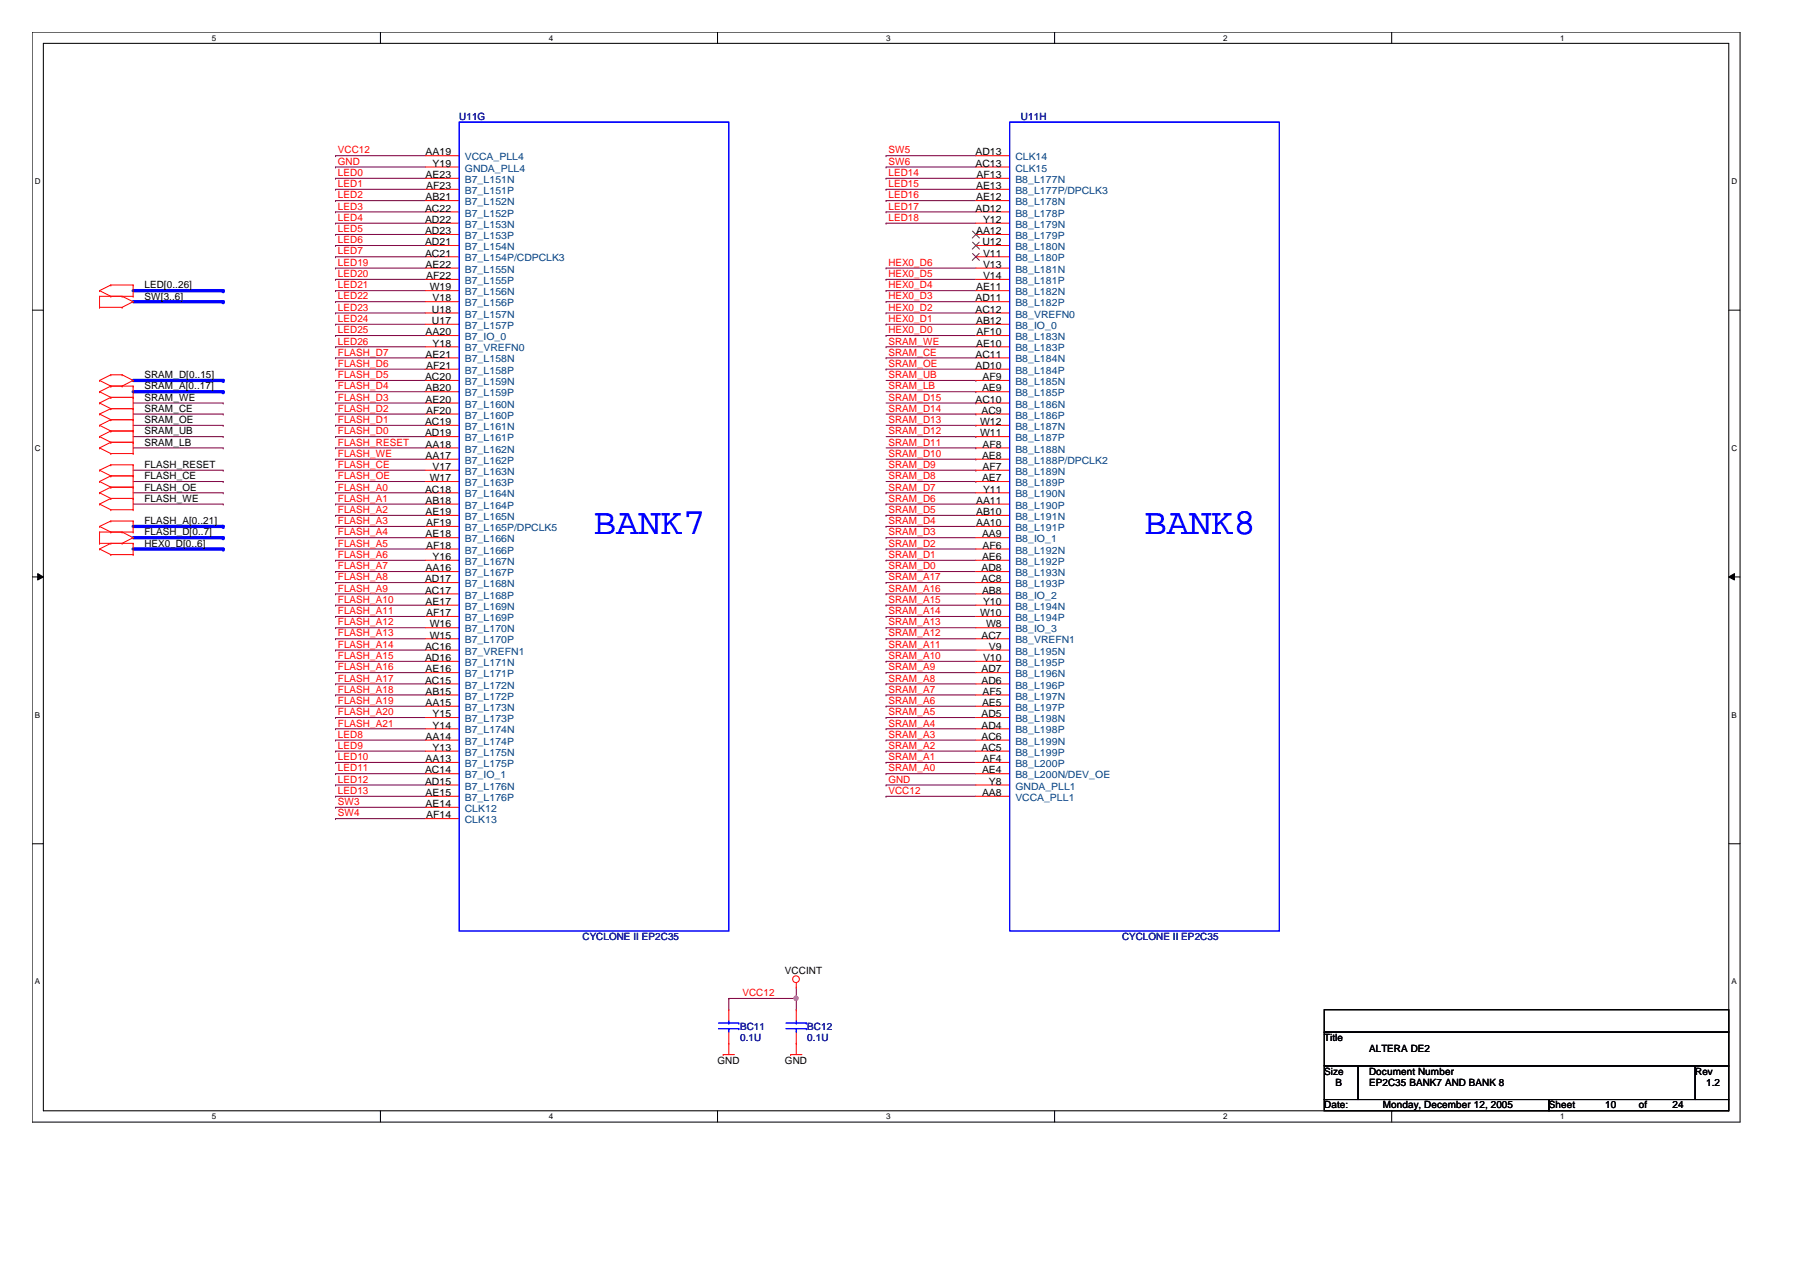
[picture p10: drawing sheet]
<svg xmlns="http://www.w3.org/2000/svg" width="297mm" height="210mm" viewBox="0 0 297 210" stroke-linecap="round" stroke-linejoin="round" font-family="sans-serif">
<path d="M5.3 5.3h281.8v179.9h-281.8zM7.2 7.2h278.1v176.1h-278.1z" fill="none" stroke="#000" stroke-width=".17"/>
<g fill="#fff">
<path d="M35 5.5h.7v1.5h-.7z"/>
<path d="M35 183.5h.7v1.5h-.7z"/>
</g>
<path d="M62.8 5.3v1.9M62.8 183.3v1.9" fill="none" stroke="#000" stroke-width=".17"/>
<g fill="#fff">
<path d="M90.6 5.5h.7v1.5h-.7z"/>
<path d="M90.6 183.5h.7v1.5h-.7z"/>
</g>
<path d="M118.4 5.3v1.9M118.4 183.3v1.9" fill="none" stroke="#000" stroke-width=".17"/>
<g fill="#fff">
<path d="M146.2 5.5h.7v1.5h-.7z"/>
<path d="M146.2 183.5h.7v1.5h-.7z"/>
</g>
<path d="M174 5.3v1.9M174 183.3v1.9" fill="none" stroke="#000" stroke-width=".17"/>
<g fill="#fff">
<path d="M201.8 5.5h.8v1.5h-.8z"/>
<path d="M201.8 183.5h.8v1.5h-.8z"/>
</g>
<path d="M229.7 5.3v1.9M229.7 183.3v1.9" fill="none" stroke="#000" stroke-width=".17"/>
<g fill="#fff">
<path d="M257.5 5.5h.7v1.5h-.7z"/>
<path d="M257.5 183.5h.7v1.5h-.7z"/>
<path d="M5.8 29.2h.9v1.4h-.9z"/>
<path d="M285.7 29.2h1v1.4h-1z"/>
<path d="M5.8 73.2h.9v1.5h-.9z"/>
<path d="M285.7 73.2h1v1.5h-1z"/>
</g>
<path d="M5.3 51.2h1.9M285.3 51.2h1.8" fill="none" stroke="#000" stroke-width=".17"/>
<g fill="#fff">
<path d="M5.8 117.2h.8v1.5h-.8z"/>
<path d="M285.7 117.2h.9v1.5h-.9z"/>
</g>
<path d="M5.3 95.2h1.9M6.2 94.7l1 .5-1 .5zM285.3 95.2l.9-.5v1zM285.3 95.2h1.8" fill="none" stroke="#000" stroke-width=".17"/>
<path d="M6.2 94.7l1 .5-1 .5zM285.3 95.2l.9-.5v1z" fill="#000"/>
<g fill="#fff">
<path d="M5.8 161.2h.8v1.5h-.8z"/>
<path d="M285.7 161.2h.9v1.5h-.9z"/>
</g>
<path d="M5.3 139.2h1.9M285.3 139.2h1.8" fill="none" stroke="#000" stroke-width=".17"/>
<path d="M55.4 25.7h.1M55.4 27.6h.1M55.4 25.7h14.8M55.4 27.6h14.8" fill="none" stroke="#800040" stroke-width=".17"/>
<path d="M22 48h14.8" fill="none" stroke="#00f" stroke-width=".55"/>
<circle cx="36.8" cy="48" r=".28" fill="#00f"/>
<path d="M146.2 25.7h.1M146.2 27.6h.1M146.2 25.7h14.8M146.2 27.6h14.8M55.4 133.2h.1M55.4 135.1h.1M55.4 133.2h14.8M55.4 135.1h14.8M146.2 131.4h.1M146.2 129.5h.1M146.2 131.4h14.8M146.2 129.5h14.8" fill="none" stroke="#800040" stroke-width=".17"/>
<path d="M22 49.8h14.8" fill="none" stroke="#00f" stroke-width=".55"/>
<circle cx="36.8" cy="49.8" r=".28" fill="#00f"/>
<g fill="none" stroke="#800040" stroke-width=".17">
<path d="M55.4 85h.1M55.4 81.3h.1M55.4 83.2h.1M55.4 94.3h.1M55.4 96.1h.1M55.4 99.9h.1M55.4 90.6h.1M55.4 98h.1M55.4 92.5h.1M55.4 88.7h.1M55.4 86.9h.1M55.4 85h14.8"/>
<path d="M55.4 81.3h14.8M55.4 83.2h14.8M55.4 94.3h14.8M55.4 96.1h14.8M55.4 99.9h14.8M55.4 90.6h14.8M55.4 98h14.8M55.4 92.5h14.8M55.4 88.7h14.8M55.4 86.9h14.8M55.4 101.7h.1M55.4 103.6h.1"/>
<path d="M55.4 118.4h.1M55.4 107.3h.1M55.4 112.9h.1M55.4 109.1h.1M55.4 111h.1M55.4 116.5h.1M55.4 114.7h.1M55.4 105.4h.1M55.4 101.7h14.8M55.4 103.6h14.8M55.4 118.4h14.8M55.4 107.3h14.8"/>
<path d="M55.4 112.9h14.8M55.4 109.1h14.8M55.4 111h14.8M55.4 116.5h14.8M55.4 114.7h14.8M55.4 105.4h14.8M55.4 120.3h.1M55.4 120.3h14.8"/>
</g>
<path d="M22 62.8h14.8" fill="none" stroke="#00f" stroke-width=".55"/>
<circle cx="36.8" cy="62.8" r=".28" fill="#00f"/>
<path d="M22 64.6h14.8" fill="none" stroke="#00f" stroke-width=".55"/>
<circle cx="36.8" cy="64.6" r=".28" fill="#00f"/>
<path d="M22 88.7h14.8" fill="none" stroke="#00f" stroke-width=".55"/>
<circle cx="36.8" cy="88.7" r=".28" fill="#00f"/>
<path d="M22 86.9h14.8" fill="none" stroke="#00f" stroke-width=".55"/>
<circle cx="36.8" cy="86.9" r=".28" fill="#00f"/>
<g fill="none" stroke="#800040" stroke-width=".17">
<path d="M22 70.2h14.8M22 68.3h14.8M22 66.5h14.8M22 77.6h14.8M22 79.5h14.8M36.8 70.2h.1M36.8 68.3h.1M36.8 66.5h.1M36.8 77.6h.1M36.8 79.5h.1M22 81.3h14.8M22 83.2h14.8"/>
<path d="M36.8 81.3h.1M36.8 83.2h.1"/>
</g>
<path d="M22 90.6h14.8" fill="none" stroke="#00f" stroke-width=".55"/>
<circle cx="36.8" cy="90.6" r=".28" fill="#00f"/>
<g fill="none" stroke="#800040" stroke-width=".17">
<path d="M55.4 29.4h.1M55.4 35h.1M55.4 33.1h.1M55.4 31.2h.1M55.4 36.8h.1M55.4 38.7h.1M55.4 29.4h14.8M55.4 35h14.8M55.4 33.1h14.8M55.4 31.2h14.8M55.4 36.8h14.8M55.4 38.7h14.8"/>
<path d="M146.2 31.2h.1M146.2 29.4h.1M146.2 35h.1M146.2 36.8h.1M146.2 33.1h.1M146.2 29.4h14.8M146.2 35h14.8M146.2 33.1h14.8M146.2 31.2h14.8M146.2 36.8h14.8M55.4 59.1h.1M55.4 53.5h.1"/>
<path d="M55.4 49.8h.1M55.4 44.2h.1M55.4 51.6h.1M55.4 55.4h.1M55.4 46.1h.1M55.4 48h.1M55.4 57.2h.1M55.4 40.5h.1M55.4 42.4h.1M55.4 44.2h14.8M55.4 49.8h14.8M55.4 53.5h14.8"/>
<path d="M55.4 46.1h14.8M55.4 55.4h14.8M55.4 48h14.8M55.4 51.6h14.8M55.4 59.1h14.8M55.4 57.2h14.8M55.4 40.5h14.8M55.4 42.4h14.8M146.2 44.2h.1M146.2 49.8h.1M146.2 53.5h.1M146.2 46.1h.1"/>
<path d="M146.2 55.4h.1M146.2 48h.1M146.2 51.6h.1M146.2 59.1h.1M146.2 57.2h.1M146.2 44.2h14.8M146.2 49.8h14.8M146.2 53.5h14.8M146.2 46.1h14.8M146.2 55.4h14.8M146.2 48h14.8M146.2 51.6h14.8"/>
<path d="M146.2 59.1h14.8M146.2 57.2h14.8M22 72.1h14.8M22 73.9h14.8M36.8 72.1h.1M36.8 73.9h.1M55.4 60.9h.1M55.4 62.8h.1M55.4 64.6h.1M55.4 66.5h.1M55.4 68.3h.1M55.4 70.2h.1"/>
<path d="M55.4 72.1h.1M55.4 73.9h.1M55.4 77.6h.1M55.4 75.8h.1M55.4 79.5h.1M55.4 72.1h14.8M55.4 73.9h14.8M55.4 75.8h14.8M55.4 79.5h14.8M55.4 60.9h14.8M55.4 77.6h14.8M55.4 70.2h14.8"/>
<path d="M55.4 68.3h14.8M55.4 66.5h14.8M55.4 64.6h14.8M55.4 62.8h14.8M146.2 60.9h.1M146.2 72.1h14.8M146.2 73.9h14.8M146.2 75.8h14.8M146.2 79.5h14.8M146.2 60.9h14.8M146.2 77.6h14.8M146.2 70.2h14.8"/>
<path d="M146.2 68.3h14.8M146.2 66.5h14.8M146.2 64.6h14.8M146.2 62.8h14.8M161 75.8h.1M161 79.5h.1M161 73.9h.1M161 77.6h.1M161 72.1h.1M161 70.2h.1M161 68.3h.1M161 66.5h.1"/>
<path d="M161 64.6h.1M161 62.8h.1M146.2 98h.1M146.2 96.1h.1M146.2 83.2h.1M146.2 90.6h.1M146.2 92.5h.1M146.2 94.3h.1M146.2 86.9h.1M146.2 88.7h.1M146.2 85h.1M146.2 81.3h.1"/>
<path d="M146.2 99.9h.1M146.2 98h14.8M146.2 96.1h14.8M146.2 83.2h14.8M146.2 90.6h14.8M146.2 92.5h14.8M146.2 94.3h14.8M146.2 86.9h14.8M146.2 88.7h14.8M146.2 85h14.8M146.2 81.3h14.8M146.2 99.9h14.8"/>
<path d="M146.2 101.7h.1M146.2 111h.1M146.2 116.5h.1M146.2 105.4h.1M146.2 114.7h.1M146.2 109.1h.1M146.2 118.4h.1M146.2 103.6h.1M146.2 107.3h.1M146.2 112.9h.1M146.2 101.7h14.8M146.2 111h14.8"/>
<path d="M146.2 116.5h14.8M146.2 105.4h14.8M146.2 114.7h14.8M146.2 109.1h14.8M146.2 118.4h14.8M146.2 103.6h14.8M146.2 107.3h14.8M146.2 112.9h14.8M55.4 129.5h.1M55.4 127.7h.1M55.4 125.8h.1M55.4 124h.1"/>
<path d="M55.4 122.1h.1M55.4 131.4h.1M55.4 127.7h14.8M55.4 125.8h14.8M55.4 122.1h14.8M55.4 124h14.8M55.4 129.5h14.8M55.4 131.4h14.8M146.2 127.7h.1M146.2 120.3h.1M146.2 125.8h.1M146.2 122.1h.1"/>
<path d="M146.2 124h.1M146.2 127.7h14.8M146.2 120.3h14.8M146.2 125.8h14.8M146.2 122.1h14.8M146.2 124h14.8M120.3 164.8h.1M120.3 164.8h11.1M131.4 164.8h.1M131.4 162.9v1.9"/>
</g>
<circle cx="131.3" cy="164.7" r=".35" fill="#f0f"/>
<circle cx="131.3" cy="164.7" r=".35" fill="none" stroke="#f0f" stroke-width=".17"/>
<path d="M120.3 166.6h.1M120.3 164.8v1.8M131.4 166.6h.1M131.4 164.8v1.8" fill="none" stroke="#800040" stroke-width=".17"/>
<g fill="none" stroke="#f00" stroke-width=".17">
<path d="M70.2 25.7h5.6M70.2 27.6h5.6M70.2 29.4h5.6M70.2 31.2h5.6M70.2 33.1h5.6M70.2 35h5.6M70.2 36.8h5.6M70.2 38.7h5.6M161 25.7h5.6M161 27.6h5.6M161 29.4h5.6M161 31.2h5.6"/>
<path d="M161 33.1h5.6M161 35h5.6M161 36.8h5.6M161 38.7h5.6M16.4 48h.1M16.4 50.7h.1M16.4 48.9h.1M16.4 48.9h5.6M16.4 48l1.9 .9M16.4 50.7h3.8M16.4 48.9v1.8M18.3 47h.1"/>
<path d="M18.3 48.9h.1M18.3 47l-1.9 1M18.3 47h3.7M20.2 50.7h.1M20.2 48.9h.1M20.2 48.9l1.8 .9M22 47h.1M22 48.9h.1M22 49.8h.1M22 47v1.9M22 49.8l-1.8 .9M70.2 40.5h5.6"/>
<path d="M70.2 42.4h5.6M70.2 44.2h5.6M70.2 46.1h5.6M70.2 48h5.6M70.2 49.8h5.6M70.2 51.6h5.6M70.2 53.5h5.6M70.2 55.4h5.6M70.2 57.2h5.6M70.2 59.1h5.6M161 40.5h5.6M161 42.4h5.6"/>
<path d="M161 44.2h5.6M161 46.1h5.6M161 48h5.6M161 49.8h5.6M161 51.6h5.6M161 53.5h5.6M161 55.4h5.6M161 57.2h5.6M161 59.1h5.6M16.4 62.8h.1M16.4 79.5h.1M16.4 77.6h.1"/>
<path d="M16.4 68.3h.1M16.4 66.5h.1M16.4 64.6h.1M16.4 70.2h.1M16.4 72.1h.1M16.4 73.9h.1M16.4 62.8l1.9 .9M16.4 79.5l1.9 .9M16.4 77.6l1.9 .9M16.4 68.3l1.9 1M16.4 66.5l1.9 .9M16.4 64.6l1.9 1"/>
<path d="M16.4 70.2l1.9 .9M16.4 72.1l1.9 .9M16.4 73.9l1.9 .9M18.3 63.7h.1M18.3 61.8h.1M18.3 78.5h.1M18.3 76.7h.1M18.3 67.4h.1M18.3 69.3h.1M18.3 65.6h.1M18.3 71.1h.1M18.3 73h.1"/>
<path d="M18.3 74.8h.1M18.3 63.7h3.7M18.3 61.8l-1.9 1M18.3 61.8h1.9M18.3 78.5l-1.9 1M18.3 78.5h3.7M18.3 76.7l-1.9 .9M18.3 76.7h3.7M18.3 67.4l-1.9 .9M18.3 67.4h3.7M18.3 69.3h3.7M18.3 65.6l-1.9 .9"/>
<path d="M18.3 65.6h3.7M18.3 63.7l-1.9 .9M18.3 69.3l-1.9 .9M18.3 71.1h3.7M18.3 71.1l-1.9 1M18.3 73h3.7M18.3 73l-1.9 .9M18.3 74.8h3.7M20.2 63.7h.1M20.2 61.8h.1M20.2 61.8l1.8 1M22 62.8h.1"/>
<path d="M22 78.5h.1M22 76.7h.1M22 67.4h.1M22 69.3h.1M22 65.6h.1M22 63.7h.1M22 71.1h.1M22 73h.1M22 74.8h.1M22 63.7v11.1M22 76.7v7.4M22 62.8l-1.8 .9"/>
<path d="M70.2 60.9h5.6M70.2 62.8h5.6M70.2 64.6h5.6M70.2 66.5h5.6M70.2 68.3h5.6M70.2 70.2h5.6M70.2 72.1h5.6M70.2 73.9h5.6M70.2 75.8h5.6M70.2 77.6h5.6M70.2 79.5h5.6M161 60.9h5.6"/>
<path d="M161 62.8h5.6M161 64.6h5.6M161 66.5h5.6M161 68.3h5.6M161 70.2h5.6M161 72.1h5.6M161 73.9h5.6M161 75.8h5.6M161 77.6h5.6M161 79.5h5.6M16.4 89.7h.1M16.4 87.8h.1"/>
<path d="M16.4 86.9h.1M16.4 81.3h.1M16.4 83.2h.1M16.4 90.6h.1M16.4 87.8v1.9M16.4 89.7h5.6M16.4 87.8h5.6M16.4 86.9l1.9 .9M16.4 81.3l1.9 1M16.4 83.2l1.9 .9M16.4 90.6l1.9 .9M18.3 80.4h.1"/>
<path d="M18.3 86h.1M18.3 87.8h.1M18.3 82.3h.1M18.3 84.1h.1M18.3 89.7h.1M18.3 91.5h.1M18.3 80.4h3.7M18.3 86l-1.9 .9M18.3 86h3.7M18.3 80.4l-1.9 .9M18.3 82.3h3.7M18.3 82.3l-1.9 .9"/>
<path d="M18.3 84.1h3.7M18.3 89.7l-1.9 .9M18.3 91.5h3.7M20.2 89.7h.1M20.2 87.8h.1M20.2 87.8l1.8 .9M22 88.7h.1M22 80.4h.1M22 86h.1M22 87.8h.1M22 82.3h.1M22 84.1h.1"/>
<path d="M22 89.7h.1M22 91.5h.1M22 86v1.8M22 89.7v1.8M22 88.7l-1.8 1M70.2 81.3h5.6M70.2 83.2h5.6M70.2 85h5.6M70.2 86.9h5.6M70.2 88.7h5.6M70.2 90.6h5.6M70.2 92.5h5.6"/>
<path d="M70.2 94.3h5.6M70.2 96.1h5.6M70.2 98h5.6M70.2 99.9h5.6M161 81.3h5.6M161 83.2h5.6M161 85h5.6M161 86.9h5.6M161 88.7h5.6M161 90.6h5.6M161 92.5h5.6M161 94.3h5.6"/>
<path d="M161 96.1h5.6M161 98h5.6M161 99.9h5.6M70.2 101.7h5.6M70.2 103.6h5.6M70.2 105.4h5.6M70.2 107.3h5.6M70.2 109.1h5.6M70.2 111h5.6M70.2 112.9h5.6M70.2 114.7h5.6M70.2 116.5h5.6"/>
<path d="M70.2 118.4h5.6M161 101.7h5.6M161 103.6h5.6M161 105.4h5.6M161 107.3h5.6M161 109.1h5.6M161 111h5.6M161 112.9h5.6M161 114.7h5.6M161 116.5h5.6M161 118.4h5.6M70.2 120.3h5.6"/>
<path d="M70.2 122.1h5.6M70.2 124h5.6M70.2 125.8h5.6M70.2 127.7h5.6M70.2 129.5h5.6M70.2 131.4h5.6M70.2 133.2h5.6M70.2 135.1h5.6M161 120.3h5.6M161 122.1h5.6M161 124h5.6M161 125.8h5.6"/>
<path d="M161 127.7h5.6M161 129.5h5.6M161 131.4h5.6M119.3 174h.1M119.3 174h1.9M120.3 172.2h.1M120.3 166.6v1.9M120.3 170.3v3.7M130.5 174h.1M130.5 174h1.8M131.4 172.2h.1M131.4 162.9h.1"/>
<path d="M131.4 162.2v.7M131.4 166.6v1.9M131.4 170.3v3.7"/>
<circle cx="131.4" cy="161.6" r=".56"/>
</g>
<path d="M218.5 166.6h66.8v3.7h-66.8zM218.5 170.3h66.8v5.6h-66.8zM218.5 175.9h5.6v5.5h-5.6zM224.1 175.9h55.6v5.5h-55.6zM279.7 175.9h5.6v5.5h-5.6zM218.5 181.4h37.1v1.9h-37.1zM255.6 181.4h29.7v1.9h-29.7z" fill="none" stroke="#000" stroke-width=".17"/>
<g fill="none" stroke="#00f" stroke-width=".17">
<path d="M75.8 20.2h44.5v133.4h-44.5zM166.6 20.2h44.5v133.4h-44.5zM118.6 169.8h3.3M118.6 168.8h3.3M120.3 168.8h.1M120.3 169.8h.1M120.3 168.5v.3M120.3 169.8v.5M121.9 169.8h.1M121.9 168.8h.1M129.7 169.8h3.4M129.7 168.8h3.4"/>
<path d="M131.4 168.8h.1M131.4 169.8h.1M131.4 168.5v.3M131.4 169.8v.5M133.1 169.8h.1M133.1 168.8h.1"/>
</g>
<path d="M160.5 38.1l1.1 1.2M160.5 40l1.1 1.1M161.6 38.1l-1.2 1.2M161.6 40l-1.2 1.1M160.5 41.8l1.1 1.2M161.6 41.8l-1.2 1.2" fill="none" stroke="#804000" stroke-width=".17"/>
<circle cx="131.3" cy="164.7" r=".35" fill="#f0f"/>
<circle cx="131.3" cy="164.7" r=".35" fill="none" stroke="#f0f" stroke-width=".17"/>
<g font-size="6.1" fill="#00f">
<text x="98" y="88.1">BANK7</text>
<text x="188.8" y="88.1">BANK8</text>
</g>
<g font-size="1.7" fill="#000080">
<text x="75.8" y="19.8">U11G</text>
<text x="168.5" y="19.8">U11H</text>
<text x="96.1" y="155.1">CYCLONE II EP2C35</text>
<text x="185.2" y="155.1">CYCLONE II EP2C35</text>
<text x="122.1" y="170">BC11</text>
<text x="122.1" y="171.8">0.1U</text>
<text x="133.2" y="170">BC12</text>
<text x="133.2" y="171.8">0.1U</text>
</g>
<g font-size="1.7" fill="#f00">
<text x="55.8" y="25.3">VCC12</text>
<text x="55.8" y="27.2">GND</text>
<text x="55.8" y="29">LED0</text>
<text x="146.6" y="25.3">SW5</text>
<text x="146.6" y="27.2">SW6</text>
<text x="146.6" y="29">LED14</text>
<text x="55.8" y="34.6">LED3</text>
<text x="55.8" y="32.7">LED2</text>
<text x="55.8" y="30.9">LED1</text>
<text x="146.6" y="30.9">LED15</text>
<text x="146.6" y="34.6">LED17</text>
<text x="146.6" y="32.7">LED16</text>
<text x="55.8" y="36.4">LED4</text>
<text x="55.8" y="38.3">LED5</text>
<text x="55.8" y="40.1">LED6</text>
<text x="55.8" y="42">LED7</text>
<text x="146.6" y="36.4">LED18</text>
<text x="55.8" y="43.9">LED19</text>
<text x="55.8" y="45.7">LED20</text>
<text x="55.8" y="47.6">LED21</text>
<text x="146.6" y="43.9">HEX0_D6</text>
<text x="146.6" y="45.7">HEX0_D5</text>
<text x="146.6" y="47.6">HEX0_D4</text>
<text x="55.8" y="53.1">LED24</text>
<text x="55.8" y="49.4">LED22</text>
<text x="55.8" y="51.3">LED23</text>
<text x="146.6" y="49.4">HEX0_D3</text>
<text x="146.6" y="53.1">HEX0_D1</text>
<text x="146.6" y="51.3">HEX0_D2</text>
<text x="55.8" y="58.7">FLASH_D7</text>
<text x="55.8" y="55">LED25</text>
<text x="55.8" y="56.9">LED26</text>
<text x="146.6" y="55">HEX0_D0</text>
<text x="146.6" y="58.7">SRAM_CE</text>
<text x="146.6" y="56.9">SRAM_WE</text>
<text x="55.8" y="60.5">FLASH_D6</text>
<text x="55.8" y="62.4">FLASH_D5</text>
<text x="55.8" y="64.3">FLASH_D4</text>
<text x="146.6" y="60.5">SRAM_OE</text>
<text x="146.6" y="64.3">SRAM_LB</text>
<text x="146.6" y="62.4">SRAM_UB</text>
<text x="55.8" y="66.1">FLASH_D3</text>
<text x="55.8" y="67.9">FLASH_D2</text>
<text x="55.8" y="69.8">FLASH_D1</text>
<text x="55.8" y="71.7">FLASH_D0</text>
<text x="146.6" y="71.7">SRAM_D12</text>
<text x="146.6" y="69.8">SRAM_D13</text>
<text x="146.6" y="67.9">SRAM_D14</text>
<text x="146.6" y="66.1">SRAM_D15</text>
<text x="55.8" y="73.5">FLASH_RESET</text>
<text x="55.8" y="77.2">FLASH_CE</text>
<text x="55.8" y="75.4">FLASH_WE</text>
<text x="146.6" y="75.4">SRAM_D10</text>
<text x="146.6" y="73.5">SRAM_D11</text>
<text x="146.6" y="77.2">SRAM_D9</text>
<text x="55.8" y="80.9">FLASH_A0</text>
<text x="55.8" y="82.8">FLASH_A1</text>
<text x="55.8" y="79.1">FLASH_OE</text>
<text x="146.6" y="79.1">SRAM_D8</text>
<text x="146.6" y="82.8">SRAM_D6</text>
<text x="146.6" y="80.9">SRAM_D7</text>
<text x="55.8" y="84.7">FLASH_A2</text>
<text x="55.8" y="88.3">FLASH_A4</text>
<text x="55.8" y="86.5">FLASH_A3</text>
<text x="146.6" y="86.5">SRAM_D4</text>
<text x="146.6" y="88.3">SRAM_D3</text>
<text x="146.6" y="84.7">SRAM_D5</text>
<text x="55.8" y="93.9">FLASH_A7</text>
<text x="55.8" y="95.8">FLASH_A8</text>
<text x="55.8" y="90.2">FLASH_A5</text>
<text x="55.8" y="92.1">FLASH_A6</text>
<text x="146.6" y="95.8">SRAM_A17</text>
<text x="146.6" y="90.2">SRAM_D2</text>
<text x="146.6" y="92.1">SRAM_D1</text>
<text x="146.6" y="93.9">SRAM_D0</text>
<text x="55.8" y="101.3">FLASH_A11</text>
<text x="55.8" y="99.5">FLASH_A10</text>
<text x="55.8" y="97.6">FLASH_A9</text>
<text x="146.6" y="101.3">SRAM_A14</text>
<text x="146.6" y="97.6">SRAM_A16</text>
<text x="146.6" y="99.5">SRAM_A15</text>
<text x="55.8" y="103.2">FLASH_A12</text>
<text x="55.8" y="106.9">FLASH_A14</text>
<text x="55.8" y="105">FLASH_A13</text>
<text x="146.6" y="105">SRAM_A12</text>
<text x="146.6" y="103.2">SRAM_A13</text>
<text x="146.6" y="106.9">SRAM_A11</text>
<text x="55.8" y="112.5">FLASH_A17</text>
<text x="55.8" y="108.8">FLASH_A15</text>
<text x="55.8" y="110.6">FLASH_A16</text>
<text x="146.6" y="110.6">SRAM_A9</text>
<text x="146.6" y="108.8">SRAM_A10</text>
<text x="146.6" y="112.5">SRAM_A8</text>
<text x="55.8" y="118">FLASH_A20</text>
<text x="55.8" y="116.2">FLASH_A19</text>
<text x="55.8" y="119.9">FLASH_A21</text>
<text x="55.8" y="114.3">FLASH_A18</text>
<text x="146.6" y="119.9">SRAM_A4</text>
<text x="146.6" y="116.2">SRAM_A6</text>
<text x="146.6" y="114.3">SRAM_A7</text>
<text x="146.6" y="118">SRAM_A5</text>
<text x="55.8" y="125.4">LED10</text>
<text x="55.8" y="123.6">LED9</text>
<text x="55.8" y="121.8">LED8</text>
<text x="146.6" y="125.4">SRAM_A1</text>
<text x="146.6" y="121.8">SRAM_A3</text>
<text x="146.6" y="123.6">SRAM_A2</text>
<text x="55.8" y="129.2">LED12</text>
<text x="55.8" y="127.3">LED11</text>
<text x="55.8" y="131">LED13</text>
<text x="146.6" y="131">VCC12</text>
<text x="146.6" y="129.2">GND</text>
<text x="146.6" y="127.3">SRAM_A0</text>
<text x="55.8" y="132.8">SW3</text>
<text x="55.8" y="134.7">SW4</text>
<text x="122.5" y="164.4">VCC12</text>
</g>
<g font-size="1.7">
<text x="70.2" y="25.7">AA19</text>
<text x="70.2" y="29.4">AE23</text>
<text x="71.4" y="27.5">Y19</text>
<text x="161" y="25.7">AD13</text>
<text x="161" y="27.5">AC13</text>
<text x="161.2" y="29.4">AF13</text>
<text x="70.1" y="34.9">AC22</text>
<text x="70.2" y="33.1">AB21</text>
<text x="70.3" y="31.2">AF23</text>
<text x="161" y="34.9">AD12</text>
<text x="161.1" y="31.2">AE13</text>
<text x="161.1" y="33.1">AE12</text>
<text x="70.1" y="36.8">AD22</text>
<text x="70.1" y="38.7">AD23</text>
<text x="70.1" y="40.5">AD21</text>
<text x="161.1" y="38.7">AA12</text>
<text x="162.1" y="40.5">U12</text>
<text x="162.2" y="36.8">Y12</text>
<text x="23.8" y="47.6">LED[0..26]</text>
<text x="70.1" y="42.3">AC21</text>
<text x="70.2" y="44.2">AE22</text>
<text x="70.3" y="46.1">AF22</text>
<text x="70.9" y="47.9">W19</text>
<text x="161.1" y="47.9">AE11</text>
<text x="162.2" y="42.3">V11</text>
<text x="162.2" y="44.2">V13</text>
<text x="162.2" y="46.1">V14</text>
<text x="23.8" y="49.4">SW[3..6]</text>
<text x="71.3" y="51.6">U18</text>
<text x="71.3" y="53.5">U17</text>
<text x="71.4" y="49.7">V18</text>
<text x="161" y="49.7">AD11</text>
<text x="161" y="51.6">AC12</text>
<text x="161.1" y="53.5">AB12</text>
<text x="70.2" y="55.3">AA20</text>
<text x="70.2" y="59">AE21</text>
<text x="71.4" y="57.2">Y18</text>
<text x="161" y="59">AC11</text>
<text x="161.1" y="57.2">AE10</text>
<text x="161.2" y="55.3">AF10</text>
<text x="23.8" y="62.4">SRAM_D[0..15]</text>
<text x="23.8" y="64.3">SRAM_A[0..17]</text>
<text x="70.1" y="62.7">AC20</text>
<text x="70.2" y="64.6">AB20</text>
<text x="70.3" y="60.9">AF21</text>
<text x="161" y="60.9">AD10</text>
<text x="162.1" y="64.6">AE9</text>
<text x="162.1" y="62.7">AF9</text>
<text x="23.8" y="68">SRAM_CE</text>
<text x="23.8" y="66.1">SRAM_WE</text>
<text x="23.8" y="69.8">SRAM_OE</text>
<text x="23.8" y="71.7">SRAM_UB</text>
<text x="70.1" y="70.1">AC19</text>
<text x="70.2" y="66.5">AE20</text>
<text x="70.3" y="68.3">AF20</text>
<text x="161" y="66.5">AC10</text>
<text x="161.8" y="70.1">W12</text>
<text x="162" y="68.3">AC9</text>
<text x="23.8" y="77.3">FLASH_RESET</text>
<text x="23.8" y="73.5">SRAM_LB</text>
<text x="70.1" y="72">AD19</text>
<text x="70.2" y="73.9">AA18</text>
<text x="70.2" y="75.7">AA17</text>
<text x="71.4" y="77.6">V17</text>
<text x="161.8" y="72">W11</text>
<text x="162.1" y="75.7">AE8</text>
<text x="162.1" y="73.9">AF8</text>
<text x="162.1" y="77.6">AF7</text>
<text x="23.8" y="79.1">FLASH_CE</text>
<text x="23.8" y="80.9">FLASH_OE</text>
<text x="23.8" y="82.8">FLASH_WE</text>
<text x="70.1" y="81.3">AC18</text>
<text x="70.2" y="83.1">AB18</text>
<text x="70.9" y="79.4">W17</text>
<text x="161.1" y="83.1">AA11</text>
<text x="162.1" y="79.4">AE7</text>
<text x="162.2" y="81.3">Y11</text>
<text x="23.8" y="88.3">FLASH_D[0..7]</text>
<text x="23.8" y="86.5">FLASH_A[0..21]</text>
<text x="70.2" y="85">AE19</text>
<text x="70.2" y="88.7">AE18</text>
<text x="70.3" y="86.8">AF19</text>
<text x="161.1" y="85">AB10</text>
<text x="161.1" y="86.8">AA10</text>
<text x="162.1" y="88.7">AA9</text>
<text x="23.8" y="90.2">HEX0_D[0..6]</text>
<text x="70.2" y="94.3">AA16</text>
<text x="70.3" y="90.6">AF18</text>
<text x="71.4" y="92.4">Y16</text>
<text x="162" y="94.3">AD8</text>
<text x="162.1" y="92.4">AE6</text>
<text x="162.1" y="90.6">AF6</text>
<text x="70.1" y="96.1">AD17</text>
<text x="70.1" y="98">AC17</text>
<text x="70.2" y="99.8">AE17</text>
<text x="70.3" y="101.7">AF17</text>
<text x="161.8" y="101.7">W10</text>
<text x="162" y="96.1">AC8</text>
<text x="162.1" y="98">AB8</text>
<text x="162.2" y="99.8">Y10</text>
<text x="70.1" y="107.2">AC16</text>
<text x="70.9" y="103.5">W16</text>
<text x="70.9" y="105.4">W15</text>
<text x="162" y="105.4">AC7</text>
<text x="162.7" y="103.5">W8</text>
<text x="163.2" y="107.2">V9</text>
<text x="70.1" y="109.1">AD16</text>
<text x="70.1" y="112.8">AC15</text>
<text x="70.2" y="111">AE16</text>
<text x="162" y="111">AD7</text>
<text x="162" y="112.8">AD6</text>
<text x="162.2" y="109.1">V10</text>
<text x="70.2" y="114.6">AB15</text>
<text x="70.2" y="116.5">AA15</text>
<text x="71.4" y="118.4">Y15</text>
<text x="162" y="118.4">AD5</text>
<text x="162.1" y="116.5">AE5</text>
<text x="162.1" y="114.6">AF5</text>
<text x="70.2" y="122.1">AA14</text>
<text x="70.2" y="125.8">AA13</text>
<text x="71.4" y="120.2">Y14</text>
<text x="71.4" y="123.9">Y13</text>
<text x="162" y="120.2">AD4</text>
<text x="162" y="122.1">AC6</text>
<text x="162" y="123.9">AC5</text>
<text x="162.1" y="125.8">AF4</text>
<text x="70.1" y="127.6">AC14</text>
<text x="70.1" y="129.5">AD15</text>
<text x="70.2" y="131.4">AE15</text>
<text x="162.1" y="131.4">AA8</text>
<text x="162.1" y="127.6">AE4</text>
<text x="163.2" y="129.5">Y8</text>
<text x="70.2" y="133.2">AE14</text>
<text x="70.3" y="135">AF14</text>
<text x="129.5" y="160.7">VCCINT</text>
<text x="218.5" y="171.8">Title</text>
<text x="225.9" y="173.7">ALTERA DE2</text>
<text x="118.4" y="175.5">GND</text>
<text x="129.5" y="175.5">GND</text>
<text x="218.5" y="177.4">Size</text>
<text x="220.4" y="179.2">B</text>
<text x="225.9" y="179.2">EP2C35 BANK7 AND BANK 8</text>
<text x="225.9" y="177.4">Document Number</text>
<text x="279.7" y="177.4">Rev</text>
<text x="281.6" y="179.2">1.2</text>
<text x="218.5" y="182.9">Date:</text>
<text x="228.2" y="182.9">Monday, December 12, 2005</text>
<text x="255.6" y="182.9">Sheet</text>
<text x="264.9" y="182.9">10</text>
<text x="270.5" y="182.9">of</text>
<text x="276" y="182.9">24</text>
</g>
<g font-size="1.7" fill="#004080">
<text x="76.7" y="26.5">VCCA_PLL4</text>
<text x="76.7" y="28.3">GNDA_PLL4</text>
<text x="167.6" y="26.5">CLK14</text>
<text x="167.6" y="28.3">CLK15</text>
<text x="76.7" y="30.2">B7_L151N</text>
<text x="76.7" y="32">B7_L151P</text>
<text x="76.7" y="33.9">B7_L152N</text>
<text x="76.7" y="35.7">B7_L152P</text>
<text x="167.6" y="30.2">B8_L177N</text>
<text x="167.6" y="32">B8_L177P/DPCLK3</text>
<text x="167.6" y="33.9">B8_L178N</text>
<text x="167.6" y="35.7">B8_L178P</text>
<text x="76.7" y="37.6">B7_L153N</text>
<text x="76.7" y="39.5">B7_L153P</text>
<text x="76.7" y="41.3">B7_L154N</text>
<text x="167.6" y="37.6">B8_L179N</text>
<text x="167.6" y="39.5">B8_L179P</text>
<text x="167.6" y="41.3">B8_L180N</text>
<text x="76.7" y="43.1">B7_L154P/CDPCLK3</text>
<text x="76.7" y="45">B7_L155N</text>
<text x="76.7" y="46.9">B7_L155P</text>
<text x="167.6" y="43.1">B8_L180P</text>
<text x="167.6" y="45">B8_L181N</text>
<text x="167.6" y="46.9">B8_L181P</text>
<text x="76.7" y="48.7">B7_L156N</text>
<text x="76.7" y="50.5">B7_L156P</text>
<text x="76.7" y="52.4">B7_L157N</text>
<text x="167.6" y="48.7">B8_L182N</text>
<text x="167.6" y="50.5">B8_L182P</text>
<text x="167.6" y="52.4">B8_VREFN0</text>
<text x="76.7" y="54.3">B7_L157P</text>
<text x="76.7" y="56.1">B7_IO_0</text>
<text x="76.7" y="58">B7_VREFN0</text>
<text x="76.7" y="59.8">B7_L158N</text>
<text x="167.6" y="54.3">B8_IO_0</text>
<text x="167.6" y="56.1">B8_L183N</text>
<text x="167.6" y="58">B8_L183P</text>
<text x="167.6" y="59.8">B8_L184N</text>
<text x="76.7" y="61.7">B7_L158P</text>
<text x="76.7" y="63.5">B7_L159N</text>
<text x="76.7" y="65.4">B7_L159P</text>
<text x="167.6" y="61.7">B8_L184P</text>
<text x="167.6" y="63.5">B8_L185N</text>
<text x="167.6" y="65.4">B8_L185P</text>
<text x="76.7" y="67.3">B7_L160N</text>
<text x="76.7" y="69.1">B7_L160P</text>
<text x="76.7" y="71">B7_L161N</text>
<text x="167.6" y="67.3">B8_L186N</text>
<text x="167.6" y="69.1">B8_L186P</text>
<text x="167.6" y="71">B8_L187N</text>
<text x="76.7" y="72.8">B7_L161P</text>
<text x="76.7" y="74.7">B7_L162N</text>
<text x="76.7" y="76.5">B7_L162P</text>
<text x="167.6" y="72.8">B8_L187P</text>
<text x="167.6" y="74.7">B8_L188N</text>
<text x="167.6" y="76.5">B8_L188P/DPCLK2</text>
<text x="76.7" y="78.4">B7_L163N</text>
<text x="76.7" y="80.2">B7_L163P</text>
<text x="76.7" y="82.1">B7_L164N</text>
<text x="76.7" y="83.9">B7_L164P</text>
<text x="167.6" y="78.4">B8_L189N</text>
<text x="167.6" y="80.2">B8_L189P</text>
<text x="167.6" y="82.1">B8_L190N</text>
<text x="167.6" y="83.9">B8_L190P</text>
<text x="76.7" y="85.8">B7_L165N</text>
<text x="76.7" y="87.6">B7_L165P/DPCLK5</text>
<text x="76.7" y="89.5">B7_L166N</text>
<text x="167.6" y="85.8">B8_L191N</text>
<text x="167.6" y="87.6">B8_L191P</text>
<text x="167.6" y="89.5">B8_IO_1</text>
<text x="76.7" y="91.4">B7_L166P</text>
<text x="76.7" y="93.2">B7_L167N</text>
<text x="76.7" y="95.1">B7_L167P</text>
<text x="167.6" y="91.4">B8_L192N</text>
<text x="167.6" y="93.2">B8_L192P</text>
<text x="167.6" y="95.1">B8_L193N</text>
<text x="76.7" y="96.9">B7_L168N</text>
<text x="76.7" y="98.8">B7_L168P</text>
<text x="76.7" y="100.6">B7_L169N</text>
<text x="167.6" y="96.9">B8_L193P</text>
<text x="167.6" y="98.8">B8_IO_2</text>
<text x="167.6" y="100.6">B8_L194N</text>
<text x="76.7" y="102.5">B7_L169P</text>
<text x="76.7" y="104.4">B7_L170N</text>
<text x="76.7" y="106.2">B7_L170P</text>
<text x="167.6" y="102.5">B8_L194P</text>
<text x="167.6" y="104.4">B8_IO_3</text>
<text x="167.6" y="106.2">B8_VREFN1</text>
<text x="76.7" y="108">B7_VREFN1</text>
<text x="76.7" y="109.9">B7_L171N</text>
<text x="76.7" y="111.8">B7_L171P</text>
<text x="76.7" y="113.6">B7_L172N</text>
<text x="167.6" y="108">B8_L195N</text>
<text x="167.6" y="109.9">B8_L195P</text>
<text x="167.6" y="111.8">B8_L196N</text>
<text x="167.6" y="113.6">B8_L196P</text>
<text x="76.7" y="115.4">B7_L172P</text>
<text x="76.7" y="117.3">B7_L173N</text>
<text x="76.7" y="119.2">B7_L173P</text>
<text x="167.6" y="115.4">B8_L197N</text>
<text x="167.6" y="117.3">B8_L197P</text>
<text x="167.6" y="119.2">B8_L198N</text>
<text x="76.7" y="121">B7_L174N</text>
<text x="76.7" y="122.9">B7_L174P</text>
<text x="76.7" y="124.7">B7_L175N</text>
<text x="167.6" y="121">B8_L198P</text>
<text x="167.6" y="122.9">B8_L199N</text>
<text x="167.6" y="124.7">B8_L199P</text>
<text x="76.7" y="126.6">B7_L175P</text>
<text x="76.7" y="128.4">B7_IO_1</text>
<text x="76.7" y="130.3">B7_L176N</text>
<text x="167.6" y="126.6">B8_L200P</text>
<text x="167.6" y="130.3">GNDA_PLL1</text>
<text x="167.6" y="128.4">B8_L200N/DEV_OE</text>
<text x="76.7" y="132.2">B7_L176P</text>
<text x="76.7" y="134">CLK12</text>
<text x="76.7" y="135.8">CLK13</text>
<text x="167.6" y="132.2">VCCA_PLL1</text>
</g>
<g font-size="1.3">
<text x="35" y="6.7">5</text>
<text x="90.6" y="6.7">4</text>
<text x="146.2" y="6.7">3</text>
<text x="201.8" y="6.7">2</text>
<text x="257.5" y="6.7">1</text>
<text x="5.8" y="30.4">D</text>
<text x="285.7" y="30.4">D</text>
<text x="5.8" y="74.4">C</text>
<text x="285.7" y="74.4">C</text>
<text x="5.8" y="118.4">B</text>
<text x="285.7" y="118.4">B</text>
<text x="5.8" y="162.4">A</text>
<text x="285.7" y="162.4">A</text>
<text x="35" y="184.7">5</text>
<text x="90.6" y="184.7">4</text>
<text x="146.2" y="184.7">3</text>
<text x="201.8" y="184.7">2</text>
<text x="257.5" y="184.7">1</text>
</g>
</svg>
